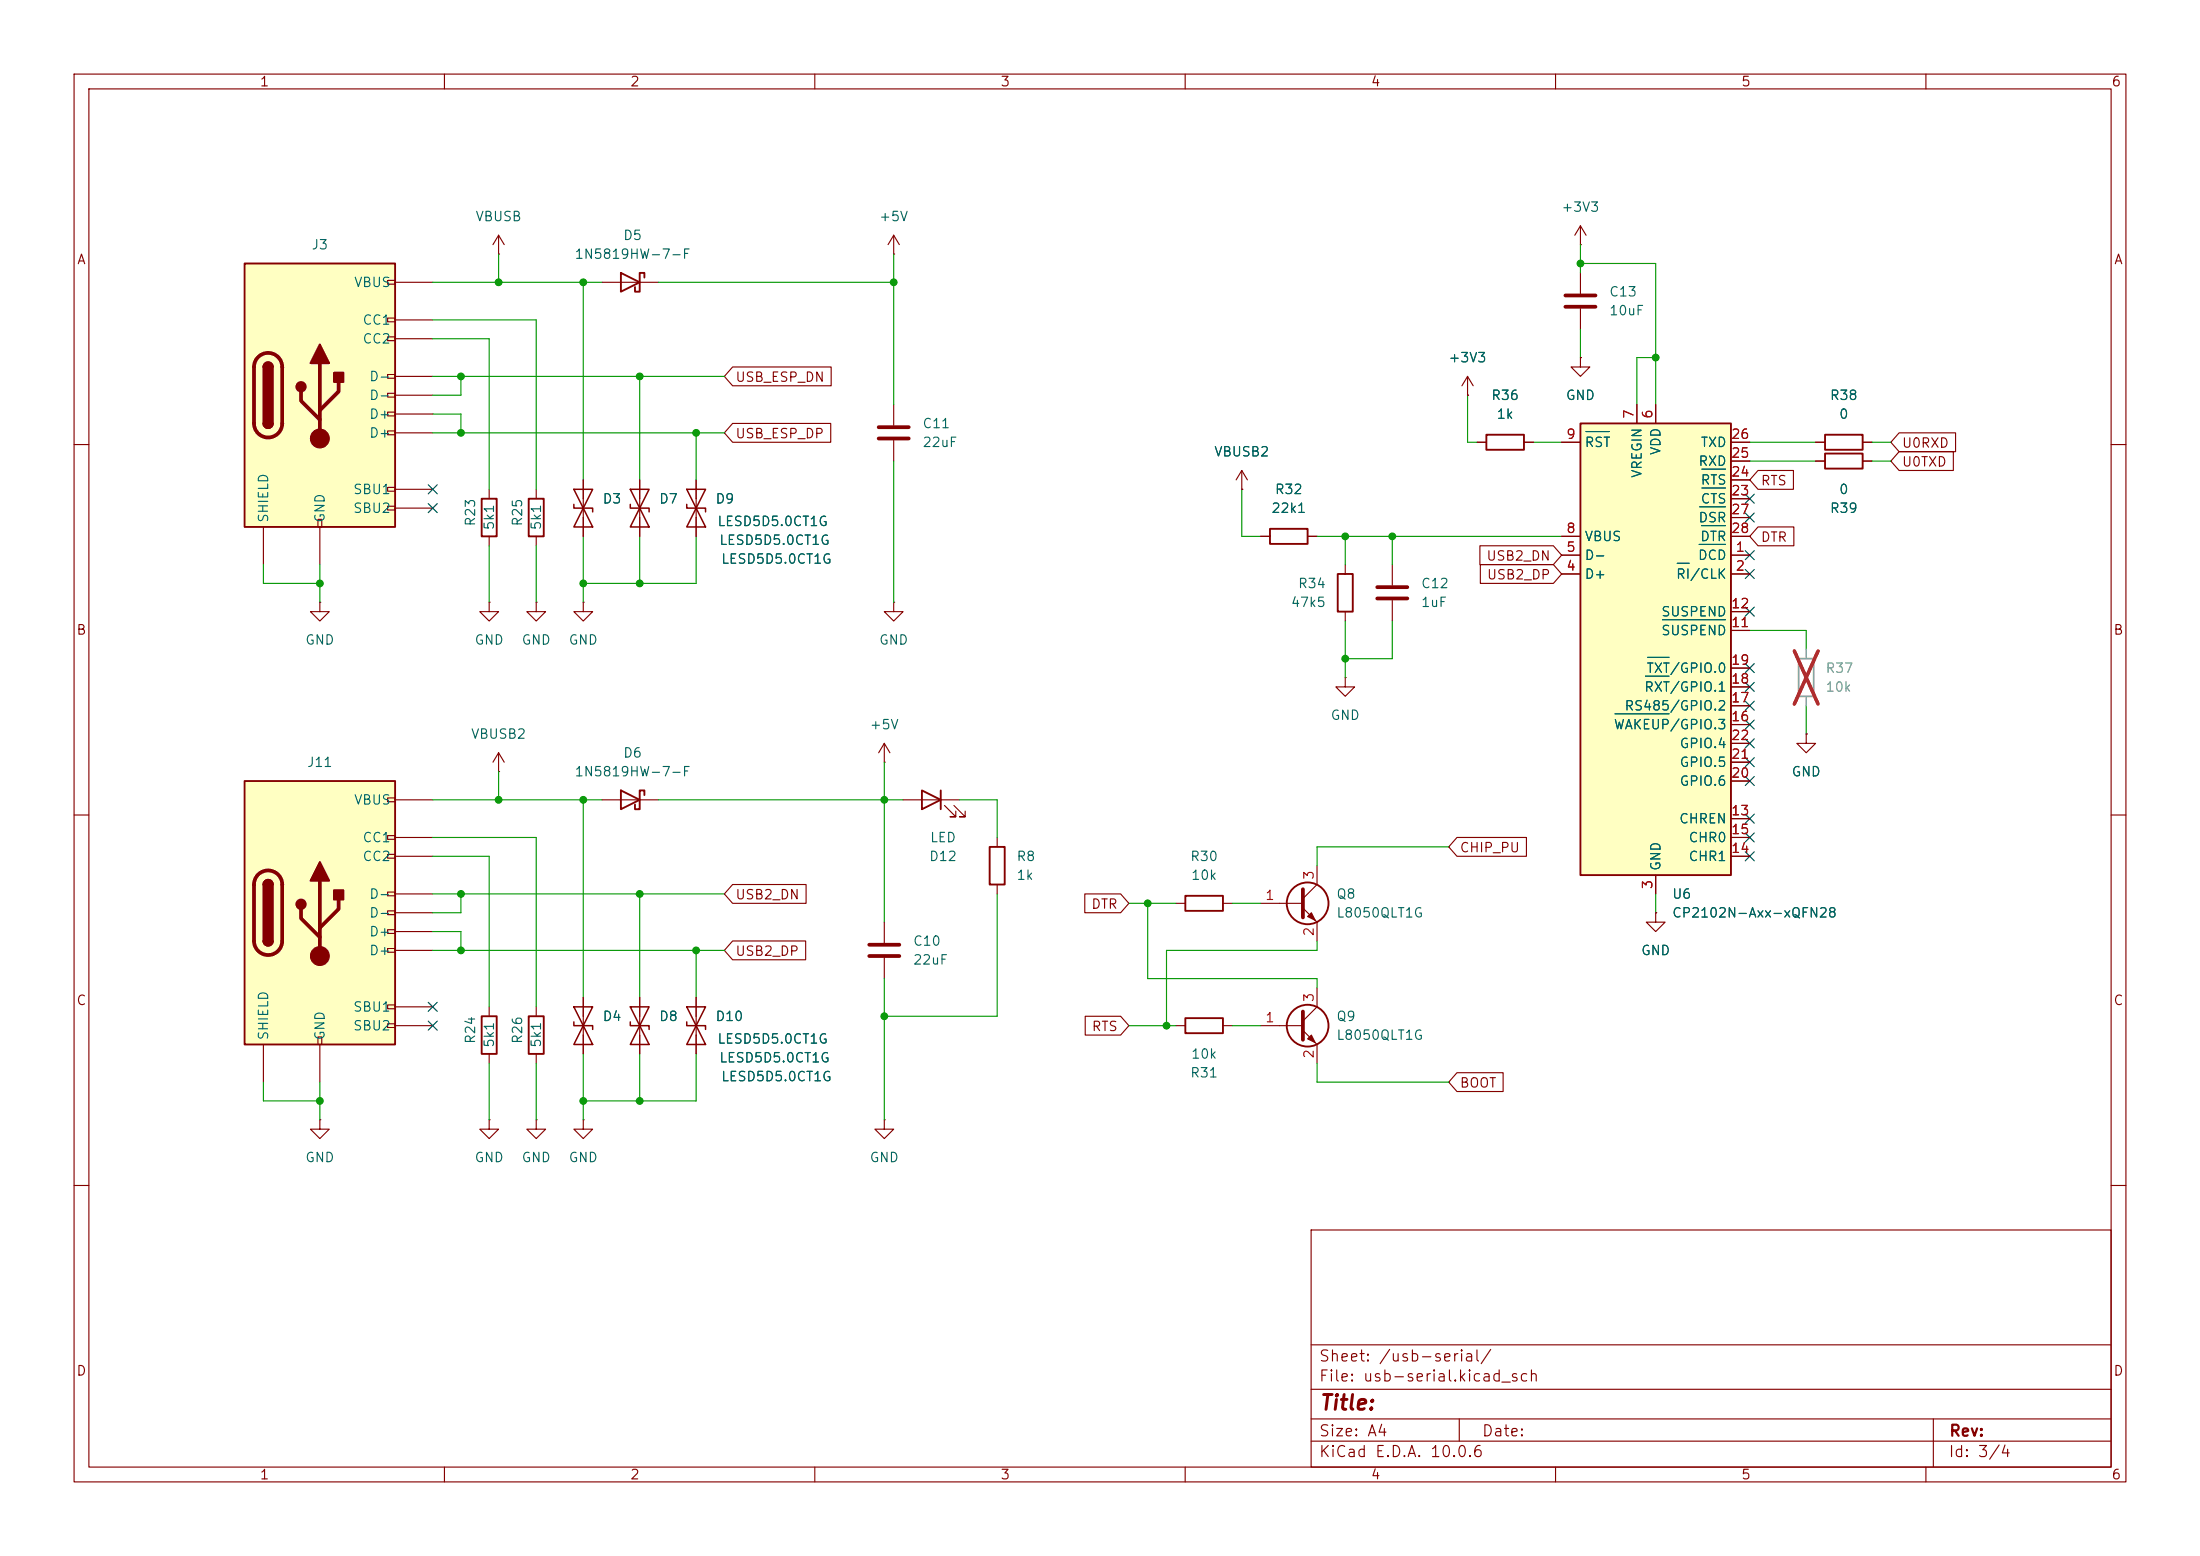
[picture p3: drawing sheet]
<svg xmlns="http://www.w3.org/2000/svg" width="297mm" height="210mm" viewBox="0 0 297 210" stroke-linecap="round" stroke-linejoin="round" font-family="sans-serif">
<g fill="none" stroke="#840000" stroke-width=".15">
<path d="M10 10h277v190h-277zM12 12h273v186h-273zM60 10v2M110 10v2M160 10v2M210 10v2M260 10v2M10 60h2M167.6 66h.1M167.6 63.5l-.7 1.3M167.6 63.5l.8 1.3M167.6 63.5v2.5"/>
<path d="M170.2 72.4h1.2M176.5 72.4h1.3M181.6 76.2v1.3M188 76.2v2.8M285 60h2M181.6 91.4v1.3h1.3l-1.3 1.3-1.3-1.3h1.3M181.6 91.4h.1M181.6 82.6v1.2M188 81v2.8M10 110h2M81.3 108h7.6M134.6 113v1.3"/>
<path d="M134.6 119.4v1.3M177.8 116.8v2.6l-1.9 1.9M285 110h2M119.4 124.5v2.8M119.4 129.3v2.8M158.7 121.9h1.3M158.7 138.4h1.3M165.1 121.9h1.3M165.1 138.4h1.3M170.2 121.9h5.7M175.9 122.6l1.9 1.9v2.5M119.4 151.1v1.3h1.2l-1.2 1.3-1.3-1.3h1.3"/>
<path d="M119.4 151.1h.1M10 160h2M177 166h108v32h-108zM285 160h2M60 198v2M110 198v2M160 198v2M177 194.5h108M177 191.5h108M177 187.5h108M177 181.5h108M197 191.5v3"/>
<path d="M210 198v2M260 198v2M261 191.5v6.5"/>
</g>
<path d="M185.9 79.2h4.1M185.9 80.8h4.1M117.3 127.5h4.1M117.3 129h4.1M175.9 120v3.8" fill="none" stroke="#840000" stroke-width=".51"/>
<g fill="none" stroke="#840000" stroke-width=".25">
<path d="M171.4 71.4h5.1v2h-5.1zM180.6 77.5h2v5.1h-2zM83.8 106.7l2.6 1.3-2.6 1.2zM87 107.3v-.6h-.6v2.5h-.7v-.6M133.6 114.3h2v5.1h-2zM160 120.9h5.1v2h-5.1zM160 137.4h5.1v2h-5.1z"/>
<circle cx="176.5" cy="121.9" r="2.82"/>
</g>
<path d="M176.5 123.7l.5-.5 .5 1z" fill="#840000" stroke="#840000" stroke-width=".15"/>
<path d="M33 105.4h20.3v35.6h-20.3z" fill="#ffffc2"/>
<g fill="none" stroke="#840000" stroke-width=".15">
<path d="M72.4 81.3v1.3h1.3l-1.3 1.2-1.3-1.2h1.3M72.4 81.3h.1M120.6 81.3v1.3h1.3l-1.3 1.2-1.2-1.2h1.2M120.6 81.3h.1M243.8 99.1v1.2h1.3l-1.3 1.3-1.2-1.3h1.2M243.8 99.1h.1M52.3 107.7h1v.5h-1zM52.3 112.8h1v.5h-1zM52.3 115.3h1v.5h-1zM53.3 113h5.1M53.3 115.6h5.1M53.3 108h5.1"/>
<path d="M67.3 104.1h.1M67.3 101.6l-.8 1.3M67.3 101.6l.8 1.3M67.3 101.6v2.5M42.9 140h.5v1h-.5zM52.3 120.4h1v.5h-1zM52.3 122.9h1v.5h-1zM52.3 125.5h1v.5h-1zM52.3 128h1v.5h-1zM52.3 135.6h1v.5h-1zM52.3 138.2h1v.5h-1zM53.3 125.7h5.1"/>
<path d="M53.3 120.7h5.1M53.3 135.9h5.1M53.3 128.3h5.1M53.3 123.2h5.1M53.3 138.4h5.1M66 135.9v1.3M72.4 135.9v1.3M35.6 141v5.1M43.2 151.1v1.3h1.2l-1.2 1.3-1.3-1.3h1.3M43.2 151.1h.1M43.2 141v5.1M66 151.1v1.3h1.3l-1.3 1.3-1.2-1.3h1.2"/>
<path d="M66 151.1h.1M66 142.2v1.3M72.4 151.1v1.3h1.3l-1.3 1.3-1.3-1.3h1.3M72.4 151.1h.1M72.4 142.2v1.3M78.7 151.1v1.3h1.3l-1.3 1.3-1.2-1.3h1.2M78.7 151.1h.1"/>
</g>
<path d="M33 105.4h20.3v35.6h-20.3zM35.6 119.4a.64 .64 0 0 1 .6-.7 .64 .64 0 0 1 .6 .7M35.6 127a.64 .64 0 0 0 .6 .6 .64 .64 0 0 0 .6-.6M65 137.2h2.1v5h-2.1zM71.4 137.2h2v5h-2z" fill="none" stroke="#840000" stroke-width=".25"/>
<path d="M34.8 118a1.9 1.9 0 0 1 2.1-.4 1.9 1.9 0 0 1 1.2 1.8v7.6a1.91 1.91 0 0 1-1.9 1.9 1.91 1.91 0 0 1-1.9-1.9v-7.6a1.9 1.9 0 0 1 .5-1.4zM43.2 118.9v10.1M40.6 122.7v1.3l2.6 2.5M45.7 121.4v1.3l-2.5 2.5" fill="none" stroke="#840000" stroke-width=".51"/>
<g fill="#840000" stroke="#840000" stroke-width=".25">
<path d="M35.6 119.4h1.2v7.6h-1.2z"/>
<path d="M35.7 118.9a.64 .64 0 0 1 .7-.1 .64 .64 0 0 1 .4 .6h-1.2z"/>
<path d="M35.6 127h1.2a.64 .64 0 0 1-.6 .6 .64 .64 0 0 1-.6-.6z"/>
<path d="M43.2 116.3l1.2 2.6h-2.5z"/>
<path d="M45.1 120.1h1.3v1.3h-1.3z"/>
<circle cx="40.6" cy="122" r=".63"/>
</g>
<circle cx="43.2" cy="129" r="1.27" fill="#840000" stroke="#840000" stroke-width=".15"/>
<path d="M213.4 57.2h20.3v60.9h-20.3z" fill="#ffffc2"/>
<g fill="none" stroke="#840000" stroke-width=".25">
<path d="M83.8 36.8l2.6 1.3-2.6 1.3zM87 37.5v-.7h-.6v2.6h-.7v-.7M213.4 57.2h20.3v60.9h-20.3zM246.4 58.7h5.1v2h-5.1zM71.4 67.3h2v5.1h-2zM246.4 61.2h5.1v2h-5.1zM124.5 106.7l2.5 1.3-2.5 1.2zM127 106.7v2.5"/>
<circle cx="176.5" cy="138.4" r="2.82"/>
</g>
<g fill="none" stroke="#840000" stroke-width=".15">
<path d="M67.3 34.3h.1M67.3 31.8l-.8 1.2M67.3 31.8l.8 1.2M67.3 31.8v2.5M81.3 38.1h7.6M120.6 34.3h.1M120.6 31.8v2.5M120.6 31.8l-.7 1.2M120.6 31.8l.8 1.2M120.6 54.6v2.8M120.6 59.4v2.8M210.8 59.7h2.6"/>
<path d="M221 54.6v2.6M223.5 54.6v2.6M233.7 59.7h2.5M245.1 59.7h1.3M251.5 59.7h1.2M72.4 66v1.3M72.4 72.4v1.3M78.7 64.8v7.6M86.4 64.8v7.6M94 64.8v7.6M210.8 74.9h2.6M210.8 77.5h2.6"/>
<path d="M210.8 72.4h2.6M233.7 74.9h2.5M233.7 77.5h2.5M233.7 72.4h2.5M233.7 67.3h2.5M233.7 64.8h2.5M233.7 62.2h2.5M233.7 69.9h2.5M245.1 62.2h1.3M251.5 62.2h1.2M78.7 81.3v1.3h1.3l-1.3 1.2-1.2-1.2h1.2M78.7 81.3h.1"/>
<path d="M233.7 85.1h2.5M233.7 82.6h2.5M233.7 97.8h2.5M233.7 95.3h2.5M233.7 92.7h2.5M233.7 90.2h2.5M119.4 102.9h.1M119.4 100.3l-.8 1.3M119.4 100.3l.7 1.3M119.4 100.3v2.6M121.9 108h7.6M127.5 108.7l1.5 1.5h-.7h.7v-.7"/>
<path d="M128.8 108.7l1.5 1.5h-.8h.8v-.7M223.5 118.1v2.6M233.7 110.5h2.5M233.7 115.6h2.5M233.7 113h2.5M233.7 105.4h2.5M233.7 102.9h2.5M233.7 100.3h2.5M78.7 134.6v7.6M86.4 134.6v7.6M94 134.6v7.6M170.2 138.4h5.7"/>
<path d="M175.9 139.1l1.9 1.9v2.5M177.8 133.4v2.5l-1.9 1.9M223.5 123.2v1.3h1.3l-1.3 1.2-1.3-1.2h1.3M223.5 123.2h.1"/>
</g>
<path d="M214.1 58.2h3.2M226.4 76h1.6M229.4 73.5h3.5M229.4 68.4h3.5M229.7 70.9h3.2M229.8 65.9h3.1M229.8 63.3h3.1M218 96.3h7.3M222.1 91.3h3.2M222.4 88.7h2.9M224.4 83.6h8.5" fill="none" stroke="#006464" stroke-width=".15"/>
<path d="M242.8 88.9h2.1v5.1h-2.1z" fill="none" stroke="#a1a1a1" stroke-width=".25"/>
<path d="M243.8 87.6v1.3M243.8 94v1.3" fill="none" stroke="#a1a1a1" stroke-width=".15"/>
<path d="M242.2 87.9l3.2 7.1M245.4 87.9l-3.2 7.1" fill="none" stroke="#e12e31" stroke-width=".46"/>
<g fill="none" stroke="#840000" stroke-width=".2">
<path d="M77.5 68.1v.5h2.5v.5M77.5 66h2.5l-1.3 2.6zM78.7 68.6l1.3 2.5h-2.5zM85.1 68.1v.5h2.5v.5M85.1 66h2.5l-1.2 2.6zM86.4 68.6l1.2 2.5h-2.5zM92.7 68.1v.5h2.5v.5M92.7 66h2.5l-1.2 2.6zM94 68.6l1.2 2.5h-2.5zM77.5 137.9v.5h2.5v.5M77.5 135.9h2.5l-1.3 2.5zM78.7 138.4l1.3 2.6h-2.5z"/>
<path d="M85.1 137.9v.5h2.5v.5M85.1 135.9h2.5l-1.2 2.5zM86.4 138.4l1.2 2.6h-2.5zM92.7 137.9v.5h2.5v.5M92.7 135.9h2.5l-1.2 2.5zM94 138.4l1.2 2.6h-2.5z"/>
</g>
<path d="M118.6 57.7h4.1M118.6 59.2h4.1M175.9 136.5v3.8" fill="none" stroke="#840000" stroke-width=".51"/>
<path d="M176.5 140.2l.5-.5 .5 1z" fill="#840000" stroke="#840000" stroke-width=".15"/>
<path d="M33 35.6h20.3v35.5h-20.3z" fill="#ffffc2"/>
<g fill="none" stroke="#840000" stroke-width=".15">
<path d="M52.3 37.8h1v.6h-1zM53.3 38.1h5.1M213.4 33h.1M213.4 30.5l-.8 1.3M213.4 30.5l.7 1.3M213.4 30.5v2.5M213.4 36.8v2.8M52.3 42.9h1v.5h-1zM52.3 45.5h1v.5h-1zM52.3 50.5h1v.6h-1zM52.3 53.1h1v.5h-1zM52.3 55.6h1v.5h-1z"/>
<path d="M52.3 58.2h1v.5h-1zM53.3 43.2h5.1M53.3 55.9h5.1M53.3 50.8h5.1M53.3 45.7h5.1M53.3 58.4h5.1M53.3 53.3h5.1M98.9 57.1h13.2v2.6h-13.2l-1.1-1.3zM98.9 49.5h13.3v2.6h-13.3l-1.1-1.3zM198.1 53.3h.1M198.1 50.8l-.7 1.3M198.1 50.8l.8 1.3"/>
<path d="M198.1 50.8v2.5M199.4 59.7h1.3M205.7 59.7h1.3M210.8 59.7h2.6M213.4 48.3v1.2h1.2l-1.2 1.3-1.3-1.3h1.3M213.4 48.3h.1M213.4 41.7v2.8M221 54.6v2.6M223.5 54.6v2.6M233.7 59.7h2.5M245.1 59.7h1.3M251.5 59.7h1.2"/>
<path d="M256.4 58.4h7.6v2.6h-7.6l-1.1-1.3zM35.6 71.1v5.1M42.9 70.1h.5v1h-.5zM43.2 71.1v5.1M52.3 65.8h1v.5h-1zM52.3 68.3h1v.5h-1zM53.3 66h5.1M53.3 68.6h5.1M66 66v1.3M66 72.4v1.3M78.7 64.8v2.5M78.7 69.9v2.5"/>
<path d="M86.4 64.8v2.5M86.4 69.9v2.5M94 64.8v2.5M94 69.9v2.5M167.6 66h.1M170.2 72.4h1.2M176.5 72.4h1.3M199.8 73.7h9.9l1.1 1.2-1.1 1.3h-9.9zM199.8 76.2h9.9l1.1 1.3-1.1 1.2h-9.9zM210.8 72.4h2.6M210.8 74.9h2.6M210.8 77.5h2.6"/>
<path d="M233.7 72.4h2.5M233.7 62.2h2.5M233.7 74.9h2.5M233.7 77.5h2.5M233.7 67.3h2.5M233.7 64.8h2.5M233.7 69.9h2.5M237.3 63.5h4.8v2.5h-4.8l-1.1-1.2zM237.3 71.1h4.9v2.6h-4.9l-1.1-1.3zM245.1 62.2h1.3M251.5 62.2h1.2M256.4 61h7.3v2.5h-7.3l-1.1-1.3z"/>
<path d="M43.2 81.3v1.3h1.2l-1.2 1.2-1.3-1.2h1.3M43.2 81.3h.1M66 81.3v1.3h1.3l-1.3 1.2-1.2-1.2h1.2M66 81.3h.1M233.7 85.1h2.5M233.7 82.6h2.5M233.7 97.8h2.5M233.7 95.3h2.5M233.7 92.7h2.5M233.7 90.2h2.5M243.8 99.1h.1M98.9 119.4h9.9v2.5h-9.9l-1.1-1.2z"/>
<path d="M196.7 113h9.4v2.6h-9.4l-1.1-1.3zM223.5 118.1v2.6M233.7 110.5h2.5M233.7 115.6h2.5M233.7 113h2.5M233.7 105.4h2.5M233.7 102.9h2.5M233.7 100.3h2.5M78.7 134.6v2.6M78.7 139.7v2.5M86.4 134.6v2.6M86.4 139.7v2.5"/>
<path d="M94 134.6v2.6M94 139.7v2.5M98.9 127h9.9v2.5h-9.9l-1.1-1.2zM146.4 120.6h4.9l1.1 1.3-1.1 1.3h-4.9zM146.5 137.2h4.8l1.1 1.2-1.1 1.3h-4.8zM223.5 123.2h.1M196.7 144.8h6.2v2.5h-6.2l-1.1-1.2z"/>
</g>
<path d="M33 35.6h20.3v35.5h-20.3zM35.6 49.5a.64 .64 0 0 1 .6-.6 .64 .64 0 0 1 .6 .6M35.6 57.2a.64 .64 0 0 0 .6 .6 .64 .64 0 0 0 .6-.6M200.7 58.7h5v2h-5zM65 67.3h2.1v5.1h-2.1z" fill="none" stroke="#840000" stroke-width=".25"/>
<path d="M211.3 39.9h4.1M34.8 48.2a1.9 1.9 0 0 1 2.1-.4 1.9 1.9 0 0 1 1.2 1.7v7.7a1.91 1.91 0 0 1-1.9 1.8 1.91 1.91 0 0 1-1.9-1.8v-7.7a1.9 1.9 0 0 1 .5-1.3zM40.6 52.8v1.3l2.6 2.5M43.2 49v10.2M45.7 51.6v1.2l-2.5 2.6M211.3 41.4h4.1" fill="none" stroke="#840000" stroke-width=".51"/>
<g fill="#840000" stroke="#840000" stroke-width=".25">
<path d="M35.6 49.5h1.2v7.7h-1.2z"/>
<path d="M35.7 49.1a.64 .64 0 0 1 .7-.2 .64 .64 0 0 1 .4 .6h-1.2z"/>
<path d="M35.6 57.2h1.2a.64 .64 0 0 1-.6 .6 .64 .64 0 0 1-.6-.6z"/>
<path d="M43.2 46.5l1.2 2.5h-2.5z"/>
<path d="M45.1 50.3h1.3v1.3h-1.3z"/>
<circle cx="40.6" cy="52.2" r=".63"/>
</g>
<circle cx="43.2" cy="59.2" r="1.27" fill="#840000" stroke="#840000" stroke-width=".15"/>
<g fill="none" stroke="#009600" stroke-width=".15">
<path d="M58.4 38.1h22.9M67.3 34.3v3.8M78.7 38.1v26.7M88.9 38.1h31.7M120.6 34.3v20.3M213.4 33v3.8M213.4 35.6h10.1v19M58.4 43.2h14v22.8M58.4 58.4h39.4M58.4 50.8h39.4M58.4 45.7h7.6v20.3M58.4 55.9h3.8v2.5"/>
<path d="M62.2 50.8v2.5h-3.8M86.4 50.8v14M94 58.4v6.4M198.1 53.3v6.4h1.3M207 59.7h3.8M213.4 44.5v3.8M223.5 48.3h-2.5v6.3M236.2 59.7h8.9M252.7 59.7h2.6M35.6 76.2v2.5h7.6M43.2 76.2v5.1M66 73.7v7.6"/>
<path d="M72.4 73.7v7.6M78.7 72.4v8.9M86.4 72.4v6.3M94 72.4v6.3h-15.3M120.6 62.2v19.1M167.6 66v6.4h2.6M177.8 72.4h33M181.6 72.4v3.8M188 72.4v3.8M236.2 62.2h8.9M252.7 62.2h2.6M181.6 83.8v7.6"/>
<path d="M188 83.8v5.1h-6.4M236.2 85.1h7.6v2.5M243.8 95.3v3.8M58.4 113h14v22.9M58.4 108h22.9M58.4 115.6h7.6v20.3M67.3 104.1v3.9M78.7 108v26.6M88.9 108h33M119.4 102.9v21.6M129.5 108h5.1v5M195.6 114.3h-17.8v2.5"/>
<path d="M58.4 125.7h3.8v2.6M58.4 128.3h39.4M58.4 120.7h39.4M62.2 120.7v2.5h-3.8M86.4 120.7v13.9M94 128.3v6.3M119.4 132.1v19M134.6 120.7v16.5h-15.2M152.4 121.9h6.3M152.4 138.4h6.3M154.9 121.9v10.2h22.9v1.3M166.4 121.9h3.8"/>
<path d="M166.4 138.4h3.8M177.8 127v1.3h-20.3v10.1M223.5 120.7v2.5M35.6 146.1v2.5h7.6M43.2 146.1v5M66 143.5v7.6M72.4 143.5v7.6M78.7 142.2v8.9M86.4 142.2v6.4M94 142.2v6.4h-15.3M177.8 143.5v2.6h17.8"/>
</g>
<g fill="none" stroke="#000084" stroke-width=".15">
<path d="M57.8 65.4l1.2 1.2M57.8 68l1.2 1.2M59 65.4l-1.2 1.2M59 68l-1.2 1.2M235.6 66.7l1.2 1.2M235.6 76.9l1.2 1.2M235.6 74.3l1.2 1.2M235.6 69.2l1.2 1.3M236.8 66.7l-1.2 1.2M236.8 76.9l-1.2 1.2M236.8 74.3l-1.2 1.2M236.8 69.2l-1.2 1.3"/>
<path d="M235.6 89.6l1.2 1.2M235.6 92.1l1.2 1.2M235.6 94.6l1.2 1.3M235.6 97.2l1.2 1.2M235.6 99.7l1.2 1.2M235.6 81.9l1.2 1.3M236.8 89.6l-1.2 1.2M236.8 92.1l-1.2 1.2M236.8 94.6l-1.2 1.3M236.8 97.2l-1.2 1.2M236.8 99.7l-1.2 1.2M236.8 81.9l-1.2 1.3"/>
<path d="M235.6 104.8l1.2 1.2M235.6 115l1.2 1.2M235.6 109.9l1.2 1.2M235.6 102.3l1.2 1.2M235.6 112.4l1.2 1.2M236.8 104.8l-1.2 1.2M236.8 115l-1.2 1.2M236.8 109.9l-1.2 1.2M236.8 102.3l-1.2 1.2M236.8 112.4l-1.2 1.2M57.8 135.3l1.2 1.2M57.8 137.8l1.2 1.2"/>
<path d="M59 135.3l-1.2 1.2M59 137.8l-1.2 1.2"/>
</g>
<path d="M243.8 87.6v1.3M243.8 94v1.3" fill="none" stroke="#a1a1a1" stroke-width=".15"/>
<path d="M242.2 87.9l3.2 7.1M245.4 87.9l-3.2 7.1" fill="none" stroke="#e12e31" stroke-width=".46"/>
<path d="M214.1 58.2h3.2M226.4 76h1.6M229.4 73.5h3.5M229.4 68.4h3.5M229.7 70.9h3.2M229.8 65.9h3.1M229.8 63.3h3.1M218 96.3h7.3M222.1 91.3h3.2M222.4 88.7h2.9M224.4 83.6h8.5" fill="none" stroke="#006464" stroke-width=".15"/>
<g fill="#009600" stroke="#009600" stroke-width=".14">
<circle cx="188" cy="72.4" r=".46"/>
<circle cx="223.5" cy="48.3" r=".46"/>
<circle cx="213.4" cy="35.6" r=".46"/>
<circle cx="43.2" cy="78.7" r=".46"/>
<circle cx="67.3" cy="38.1" r=".46"/>
<circle cx="62.2" cy="50.8" r=".46"/>
<circle cx="62.2" cy="58.4" r=".46"/>
<circle cx="62.2" cy="128.3" r=".46"/>
<circle cx="62.2" cy="120.7" r=".46"/>
<circle cx="78.7" cy="108" r=".46"/>
<circle cx="67.3" cy="108" r=".46"/>
<circle cx="43.2" cy="148.6" r=".46"/>
<circle cx="157.5" cy="138.4" r=".46"/>
<circle cx="154.9" cy="121.9" r=".46"/>
<circle cx="181.6" cy="88.9" r=".46"/>
<circle cx="181.6" cy="72.4" r=".46"/>
<circle cx="86.4" cy="120.7" r=".46"/>
<circle cx="94" cy="128.3" r=".46"/>
<circle cx="119.4" cy="137.2" r=".46"/>
<circle cx="86.4" cy="148.6" r=".46"/>
<circle cx="78.7" cy="148.6" r=".46"/>
<circle cx="119.4" cy="108" r=".46"/>
<circle cx="86.4" cy="50.8" r=".46"/>
<circle cx="78.7" cy="38.1" r=".46"/>
<circle cx="94" cy="58.4" r=".46"/>
<circle cx="86.4" cy="78.7" r=".46"/>
<circle cx="78.7" cy="78.7" r=".46"/>
<circle cx="120.6" cy="38.1" r=".46"/>
</g>
<text font-size="2" fill="#840000" x="178" y="190.8">Title:</text>
<g font-size="1.5" fill="#840000">
<text x="178" y="184.1">Sheet: /usb-serial/</text>
<text x="178" y="186.8">File: usb-serial.kicad_sch</text>
<text x="178" y="197">KiCad E.D.A. 10.0.6</text>
<text x="178" y="194.2">Size: A4</text>
<text x="200" y="194.2">Date:</text>
<text x="263" y="197">Id: 3/4</text>
<text x="263" y="194.2">Rev:</text>
</g>
<g font-size="1.3" fill="#840000">
<text x="35" y="12">1</text>
<text x="85" y="12">2</text>
<text x="135" y="12">3</text>
<text x="185" y="12">4</text>
<text x="235" y="12">5</text>
<text x="285" y="12">6</text>
<text x="10.3" y="36">A</text>
<text x="285.3" y="36">A</text>
<text x="99.2" y="51.9">USB_ESP_DN</text>
<text x="99.2" y="59.5">USB_ESP_DP</text>
<text x="237.6" y="65.8">RTS</text>
<text x="256.7" y="63.3">U0TXD</text>
<text x="256.7" y="60.7">U0RXD</text>
<text x="200.6" y="76">USB2_DN</text>
<text x="237.6" y="73.4">DTR</text>
<text x="200.6" y="78.5">USB2_DP</text>
<text x="10.2" y="86">B</text>
<text x="285.2" y="86">B</text>
<text x="197" y="115.4">CHIP_PU</text>
<text x="99.2" y="121.7">USB2_DN</text>
<text x="147.2" y="123">DTR</text>
<text x="99.2" y="129.3">USB2_DP</text>
<text x="10.2" y="136">C</text>
<text x="285.2" y="136">C</text>
<text x="147.3" y="139.5">RTS</text>
<text x="197" y="147.1">BOOT</text>
<text x="10.2" y="186">D</text>
<text x="285.2" y="186">D</text>
<text x="35" y="200">1</text>
<text x="85" y="200">2</text>
<text x="135" y="200">3</text>
<text x="185" y="200">4</text>
<text x="235" y="200">5</text>
<text x="285" y="200">6</text>
</g>
<g font-size="1.3" fill="#006464">
<text x="210.7" y="28.9">+3V3</text>
<text x="42" y="34">J3</text>
<text x="64.1" y="30.2">VBUSB</text>
<text x="77.5" y="35.3">1N5819HW-7-F</text>
<text x="84" y="32.7">D5</text>
<text x="118.6" y="30.2">+5V</text>
<text x="47.7" y="39.1">VBUS</text>
<text x="217.2" y="40.3">C13</text>
<text x="48.9" y="44.1">CC1</text>
<text x="48.9" y="46.7">CC2</text>
<text x="217.2" y="42.9">10uF</text>
<text x="49.8" y="51.8">D-</text>
<text x="195.5" y="49.2">+3V3</text>
<text x="49.8" y="56.8">D+</text>
<text x="49.8" y="59.4">D+</text>
<text x="49.8" y="54.3">D-</text>
<text x="124.4" y="58.1">C11</text>
<text x="201.2" y="54.3">R36</text>
<text x="202" y="56.8">1k</text>
<text x="211.3" y="54.3">GND</text>
<text x="246.9" y="54.3">R38</text>
<text x="248.2" y="56.8">0</text>
<text x="124.4" y="60.7">22uF</text>
<text x="163.8" y="61.9">VBUSB2</text>
<text x="213.8" y="60.7">RST</text>
<text x="221.9" y="64.6" transform="rotate(-90 221.9 64.6)">VREGIN</text>
<text x="224.5" y="61.5" transform="rotate(-90 224.5 61.5)">VDD</text>
<text x="229.2" y="63.2">RXD</text>
<text x="229.5" y="65.7">RTS</text>
<text x="229.5" y="60.7">TXD</text>
<text x="36.5" y="70.6" transform="rotate(-90 36.5 70.6)">SHIELD</text>
<text x="44.1" y="70.6" transform="rotate(-90 44.1 70.6)">GND</text>
<text x="47.6" y="67">SBU1</text>
<text x="47.6" y="69.5">SBU2</text>
<text x="64.5" y="71.1" transform="rotate(-90 64.5 71.1)">R23</text>
<text x="67" y="71.6" transform="rotate(-90 67 71.6)">5k1</text>
<text x="70.8" y="71.1" transform="rotate(-90 70.8 71.1)">R25</text>
<text x="73.4" y="71.6" transform="rotate(-90 73.4 71.6)">5k1</text>
<text x="81.3" y="68.3">D3</text>
<text x="88.9" y="68.3">D7</text>
<text x="96.5" y="68.3">D9</text>
<text x="96.8" y="71.3">LESD5D5.0CT1G</text>
<text x="171.5" y="69.5">22k1</text>
<text x="172" y="67">R32</text>
<text x="229.2" y="70.8">DSR</text>
<text x="229.5" y="68.3">CTS</text>
<text x="246.9" y="69.5">R39</text>
<text x="248.2" y="67">0</text>
<text x="97" y="73.9">LESD5D5.0CT1G</text>
<text x="97.3" y="76.4">LESD5D5.0CT1G</text>
<text x="213.8" y="75.9">D-</text>
<text x="213.8" y="73.4">VBUS</text>
<text x="229.1" y="75.9">DCD</text>
<text x="229.4" y="73.4">DTR</text>
<text x="174.2" y="82.2">47k5</text>
<text x="175.1" y="79.7">R34</text>
<text x="191.8" y="79.7">C12</text>
<text x="191.8" y="82.2">1uF</text>
<text x="213.8" y="78.4">D+</text>
<text x="224.2" y="83.5">SUSPEND</text>
<text x="226.2" y="78.4">RI/CLK</text>
<text x="41.1" y="87.3">GND</text>
<text x="64" y="87.3">GND</text>
<text x="70.3" y="87.3">GND</text>
<text x="76.7" y="87.3">GND</text>
<text x="118.6" y="87.3">GND</text>
<text x="224.2" y="86.1">SUSPEND</text>
<text x="221.9" y="93.7">RXT/GPIO.1</text>
<text x="222.2" y="91.1">TXT/GPIO.0</text>
<text x="63.5" y="100">VBUSB2</text>
<text x="117.3" y="98.8">+5V</text>
<text x="179.5" y="97.5">GND</text>
<text x="217.8" y="98.8">WAKEUP/GPIO.3</text>
<text x="219.2" y="96.2">RS485/GPIO.2</text>
<text x="226.7" y="101.3">GPIO.4</text>
<text x="41.4" y="103.8">J11</text>
<text x="77.5" y="105.1">1N5819HW-7-F</text>
<text x="84" y="102.6">D6</text>
<text x="226.7" y="106.4">GPIO.6</text>
<text x="226.7" y="103.8">GPIO.5</text>
<text x="241.8" y="105.1">GND</text>
<text x="47.7" y="108.9">VBUS</text>
<text x="48.9" y="114">CC1</text>
<text x="125.5" y="114">LED</text>
<text x="226.6" y="111.5">CHREN</text>
<text x="227.9" y="114">CHR0</text>
<text x="48.9" y="116.5">CC2</text>
<text x="125.3" y="116.5">D12</text>
<text x="137.1" y="116.5">R8</text>
<text x="137.1" y="119.1">1k</text>
<text x="160.6" y="116.5">R30</text>
<text x="160.7" y="119.1">10k</text>
<text x="224.5" y="117.6" transform="rotate(-90 224.5 117.6)">GND</text>
<text x="227.9" y="116.5">CHR1</text>
<text x="49.8" y="121.6">D-</text>
<text x="49.8" y="124.2">D-</text>
<text x="180.3" y="121.6">Q8</text>
<text x="180.3" y="124.2">L8050QLT1G</text>
<text x="225.6" y="121.6">U6</text>
<text x="225.6" y="124.2">CP2102N-Axx-xQFN28</text>
<text x="49.8" y="126.7">D+</text>
<text x="49.8" y="129.2">D+</text>
<text x="123.2" y="128">C10</text>
<text x="123.2" y="130.5">22uF</text>
<text x="221.5" y="129.2">GND</text>
<text x="47.6" y="136.9">SBU1</text>
<text x="36.5" y="140.5" transform="rotate(-90 36.5 140.5)">SHIELD</text>
<text x="44.1" y="140.5" transform="rotate(-90 44.1 140.5)">GND</text>
<text x="47.6" y="139.4">SBU2</text>
<text x="64.5" y="141" transform="rotate(-90 64.5 141)">R24</text>
<text x="67" y="141.5" transform="rotate(-90 67 141.5)">5k1</text>
<text x="70.8" y="141" transform="rotate(-90 70.8 141)">R26</text>
<text x="73.4" y="141.5" transform="rotate(-90 73.4 141.5)">5k1</text>
<text x="81.3" y="138.1">D4</text>
<text x="88.9" y="138.1">D8</text>
<text x="96.5" y="138.1">D10</text>
<text x="96.8" y="141.2">LESD5D5.0CT1G</text>
<text x="97" y="143.7">LESD5D5.0CT1G</text>
<text x="160.7" y="143.2">10k</text>
<text x="180.3" y="138.1">Q9</text>
<text x="180.3" y="140.7">L8050QLT1G</text>
<text x="97.3" y="146.3">LESD5D5.0CT1G</text>
<text x="160.6" y="145.7">R31</text>
<text x="41.1" y="157.2">GND</text>
<text x="64" y="157.2">GND</text>
<text x="70.3" y="157.2">GND</text>
<text x="76.7" y="157.2">GND</text>
<text x="117.3" y="157.2">GND</text>
</g>
<g font-size="1.3" fill="#a90000">
<text x="211.4" y="59.6">9</text>
<text x="220.8" y="56.6" transform="rotate(-90 220.8 56.6)">7</text>
<text x="223.4" y="56.6" transform="rotate(-90 223.4 56.6)">6</text>
<text x="233.6" y="59.6">26</text>
<text x="233.6" y="64.6">24</text>
<text x="233.6" y="62.1">25</text>
<text x="233.6" y="67.2">23</text>
<text x="233.6" y="69.7">27</text>
<text x="211.4" y="77.3">4</text>
<text x="211.4" y="74.8">5</text>
<text x="211.4" y="72.3">8</text>
<text x="233.6" y="72.3">28</text>
<text x="234.2" y="74.8">1</text>
<text x="234.2" y="77.3">2</text>
<text x="233.6" y="82.4">12</text>
<text x="233.6" y="85">11</text>
<text x="233.6" y="95.1">17</text>
<text x="233.6" y="92.6">18</text>
<text x="233.6" y="90">19</text>
<text x="233.6" y="97.7">16</text>
<text x="233.6" y="100.2">22</text>
<text x="233.6" y="105.3">20</text>
<text x="233.6" y="102.7">21</text>
<text x="233.6" y="110.4">13</text>
<text x="233.6" y="112.9">15</text>
<text x="177.7" y="118.8" transform="rotate(-90 177.7 118.8)">3</text>
<text x="233.6" y="115.4">14</text>
<text x="170.7" y="121.8">1</text>
<text x="223.4" y="120.1" transform="rotate(-90 223.4 120.1)">3</text>
<text x="177.7" y="126.5" transform="rotate(-90 177.7 126.5)">2</text>
<text x="177.7" y="135.4" transform="rotate(-90 177.7 135.4)">3</text>
<text x="170.7" y="138.3">1</text>
<text x="177.7" y="143" transform="rotate(-90 177.7 143)">2</text>
</g>
<g font-size="1.3" fill="#989898">
<text x="246.4" y="91.1">R37</text>
<text x="246.4" y="93.7">10k</text>
</g>
</svg>
